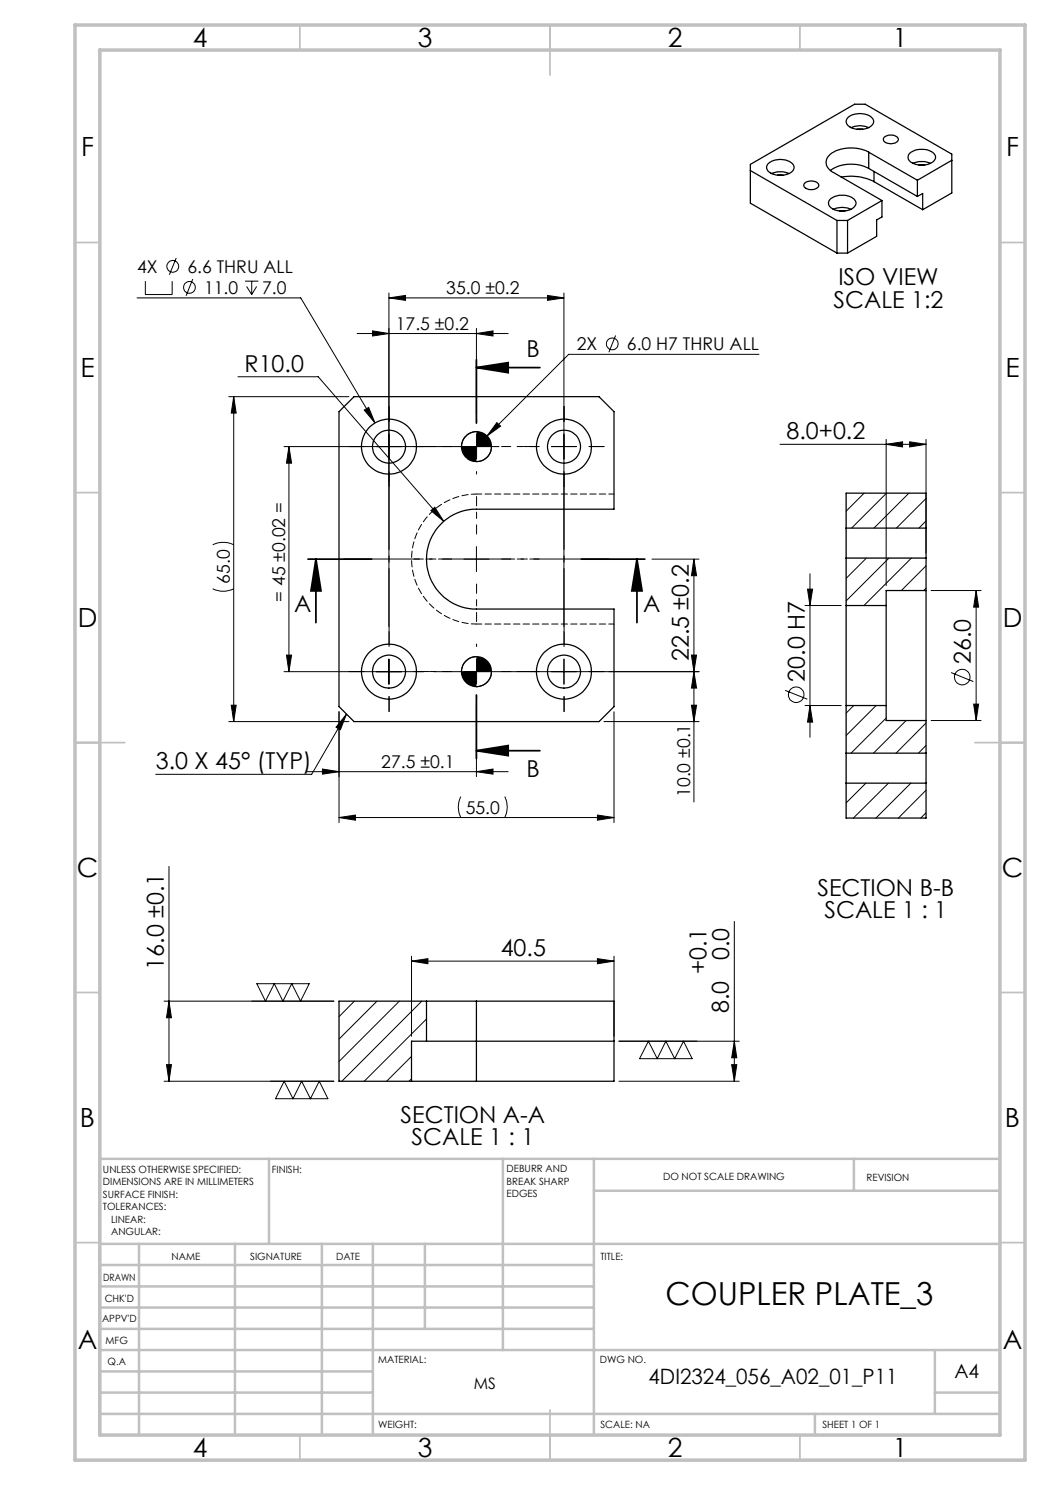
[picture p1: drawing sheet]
<svg xmlns="http://www.w3.org/2000/svg" width="210mm" height="297mm" viewBox="0 0 210 297" stroke-linecap="round" stroke-linejoin="round" font-family="sans-serif">
<g fill="none" stroke="#000" stroke-width=".2">
<path d="M27.4 59.6h32.7l14.9 25M29.1 56.2v2.7h5.3v-2.7M35.2 51.6l-1.3 3.4M38.6 55.8l-1.4 3.4M49 56.2h2.7M49.3 57.3l1 1.6M50.3 56.2v2.7M51.3 57.3l-1 1.6M77.8 59.6l3.3-.5v1zM77.8 58.6v66.7M77.8 59.6h35M109.5 59.1l3.3 .5-3.3 .5z"/>
<path d="M112.8 58.6v66.7M45.8 79.3h24M46.7 79.3l.5 3.3h-1zM46.7 79.3v65M47.6 75.3h16l25.2 29M71.4 66.7h30.2M74.5 66.2l3.3 .5-3.3 .5zM95.3 66.7l3.3-.5v1zM95.3 65.7v17.1M123.1 67.1l-1.3 3.3M151.8 70.9h-38.1l-16.3 16.3M56.8 89.3h43"/>
<path d="M57.8 89.3v45M57.8 89.3l.5 3.3h-1zM72.8 82l.9-.5 1.3 3.1zM95.3 86.3a3.1 3.1 0 0 0-3 3M98.3 89.3a2.95 2.95 0 0 1-3 3M99.4 84.5l.7 .7-2.7 2zM110.3 89.3h5M156 88.9h29.2M172.8 98.6l-3.6 3.6M177.2 88.9l3.3-.5v1zM177.2 87.9v29.2M177.3 98.6l-7 7"/>
<path d="M181.8 98.6l-7 7M181.9 88.4l3.3 .5-3.3 .5zM185.2 87.9v22.7M185.2 99.7l-5.9 5.9M42.5 117.8l.3 .1a4.8 4.8 0 0 0 3.9-.1M42.5 109a4.7 4.7 0 0 1 4.2 0M86.2 102.1l.8-.6 1.8 2.8zM92.8 111.8h5M95.3 109.3v5M130.4 111.8h9.4M138.8 111.8l.5 3.3h-1zM138.8 111.8v48.6"/>
<path d="M161.5 117.8h1l-.5 3.3zM162 114.8v32.7M173.3 111.6l-4.1 4.1M177.8 111.6l-8.6 8.6M182.3 111.6l-9.5 9.5M185.2 104.2l-1.4 1.4M185.2 113.2l-4.9 4.9M185.2 117.6l-.5 .5M186.2 118.1h10M195.2 118.1v26M195.2 118.1l.5 3.3h-1zM56.8 134.3h28"/>
<path d="M57.3 131h1l-.5 3.3zM77.8 131.8v5M86.8 134.3h53M95.3 131.3a3 3 0 0 0-3 3M98.3 134.3a3 3 0 0 1-3 3M112.8 131.8v5M138.3 131h1l-.5 3.3zM138.8 134.3l.5 3.3h-1zM157 138.1l4.5 1.7M161 121.1h7.2M190.2 134.5l4.5 1.8M45.8 144.3h24"/>
<path d="M46.2 141h1l-.5 3.3zM61.5 154.3h40.1M64.5 153.8l3.3 .5-3.3 .5zM67.8 142.3v22.2M69.3 142.8l-1.2 3.1-.9-.5zM69.3 142.8l-7 12.1h-31.1M92.1 159.3a4.7 4.7 0 0 0 0 4.2M95.3 154.3l3.3-.5v1zM95.3 140.8v14.5M101 159.3a4.7 4.7 0 0 1 0 4.2M120.8 144.3h19M122.8 142.3v22.2"/>
<path d="M138.3 141h1l-.5 3.3zM161 141.1h7.2M162 141.1l.5 3.3h-1zM170.7 141.1l-1.5 1.5M173.2 156.6l-4 4M175.2 141.1l-6 6M177.2 143.6l-7 7M177.7 156.6l-7 7M181.2 144.1l-6.5 6.5M182.2 156.6l-7 7M185.2 144.6l-6 6M185.2 149.1l-1.5 1.5"/>
<path d="M185.2 158l-5.5 5.6M186.2 144.1h10M194.7 140.8h1l-.5 3.3zM33.8 173.3v42.9M67.8 163.5h55M67.8 163.5l3.3-.5v1zM119.5 163l3.3 .5-3.3 .5zM185.2 162.6l-1 1M51.4 196.7h10.4l-1.7 3.5-1.8-3.5-1.7 3.5-1.7-3.5-1.8 3.5zM82.3 192.2l3.3-.5v1.1zM82.3 191.2v16.1M82.3 192.2h40.5"/>
<path d="M119.5 191.7l3.3 .5-3.3 .6zM122.8 191.2v16.1M146.9 184.3v31.9M32.8 216.2h34M33.3 212.9h1l-.5 3.3zM33.8 200.2l.5 3.3h-1zM56.8 216.2l1.8 3.5 1.7-3.5 1.8 3.5 1.8-3.5 1.7 3.5h-10.5zM66.8 200.2h-34M70.9 200.2l-3.1 3.1M75.4 200.2l-7.6 7.6M79.9 200.2l-12.1 12.1M82.3 211.3l-5 4.9"/>
<path d="M82.3 215.8l-.5 .4M84.3 200.2l-15.9 16M85.3 203.8l-12.5 12.4M123.8 216.2h24M123.8 208.2h24M129.7 208.2l1.7 3.5 1.8-3.5 1.7 3.5 1.8-3.5 1.7 3.5h-10.5zM146.3 212.9h1.1l-.5 3.3zM146.9 208.2l.5 3.4h-1.1z"/>
<circle cx="34.6" cy="53.3" r="1.18"/>
<circle cx="37.9" cy="57.5" r="1.17"/>
<circle cx="122.4" cy="68.8" r="1.18"/>
<circle cx="159.2" cy="139" r="1.55"/>
<circle cx="192.5" cy="135.4" r="1.56"/>
</g>
<path d="M95.3 73.5l6.3-1v2zM95.3 73.5h12.7M95.3 71.9v12.7M61.6 111.8h12.7M63.2 111.8l1 6.4h-2zM63.2 111.8v12.7M116.3 111.8h12.7M127.4 111.8l1 6.4h-2zM127.4 111.8v12.7M95.3 139v12.7M95.3 150.1l6.3-1v2zM95.3 150.1h12.7" fill="none" stroke="#000" stroke-width=".35"/>
<path d="M68.8 111.8h53" fill="none" stroke="#000" stroke-width=".2" stroke-dasharray="15.2 1.3 1.3 1.3" stroke-dashoffset=".2"/>
<g fill="none" stroke="#000" stroke-width=".2" stroke-dasharray="15.2 1.3 1.3 1.3">
<path d="M72.8 89.3h-3M77.8 84.3v-3M77.8 94.3v3M77.8 89.3v-2.5M77.8 89.3h-2.5M77.8 89.3v2.5M77.8 89.3h2.5M82.8 89.3h3M95.3 89.3v-2.5M95.3 89.3h-2.5M95.3 89.3v2.5M95.3 89.3h2.5"/>
<path d="M95.3 84.3v-.5M95.3 94.3v.5M107.8 89.3h-3M112.8 84.3v-3M112.8 94.3v3M112.8 89.3v-2.5M112.8 89.3h-2.5M112.8 89.3v2.5M112.8 89.3h2.5M117.8 89.3h3M72.8 134.3h-3M77.8 129.3v-3"/>
<path d="M77.8 139.3v3M82.8 134.3h3M95.3 134.3v-2.5M95.3 134.3h-2.5M95.3 134.3v2.5M95.3 134.3h2.5M95.3 129.3v-.5M95.3 139.3v.5M107.8 134.3h-3M112.8 129.3v-3M112.8 139.3v3M112.8 134.3v-2.5"/>
<path d="M112.8 134.3h-2.5M112.8 134.3v2.5M112.8 134.3h2.5M117.8 134.3h3"/>
</g>
<path d="M82.8 89.3h7.5M100.3 89.3h7.5M90.3 111.8h-7.5M95.3 106.8v-7.5M95.3 116.8v7.5M100.3 111.8h7.5M82.8 134.3h7.5M100.3 134.3h7.5" fill="none" stroke="#000" stroke-width=".2" stroke-dasharray="15.2 1.3 1.3 1.3" stroke-dashoffset="13.4"/>
<path d="M77.8 129.3v-35M112.8 129.3v-35" fill="none" stroke="#000" stroke-width=".2" stroke-dasharray="15.2 1.3 1.3 1.3" stroke-dashoffset="-.4"/>
<g fill="none" stroke="#c0c0c0" stroke-width=".35">
<path d="M60 5v5M110 5v10M160 5v5M15 48.5h5M200 48.5h5M15 98.5h5M200 98.5h5M15 148.5h10M195 148.5h10M15 198.5h5M200 198.5h5M15 248.5h5"/>
<path d="M200 248.5h5M60 287v5M110 282v10M160 287v5"/>
</g>
<g fill="none" stroke="#c0c0c0" stroke-width=".5">
<path d="M53.8 231.8v17M100.6 231.8v38.2M118.8 231.8v55.2M118.8 238.2h81.2M170.8 231.8v6.4M200 231.8h-180v55.2M20 248.8h180M20 257.3h98.8M20 253h98.8M27.8 248.8v38.2M47 248.8v38.2M64.4 248.8v38.2"/>
<path d="M74.6 248.8v38.2M85 248.8v17M20 265.8h98.8M20 261.5h98.8M20 278.5h54.6M20 274.3h54.6M20 270h180M187 278.5h13M187 270v12.8M20 282.8h180M163 282.8v4.2"/>
</g>
<path d="M15 5h190v287h-190zM20 10h180v277h-180z" fill="none" stroke="#c0c0c0" stroke-width=".7"/>
<g fill="#000">
<path d="M77.8 59.6l3.3-.5v1zM109.5 59.1l3.3 .5-3.3 .5zM99.4 84.5l-2 2.7 2.7-2zM72.8 82l2.2 2.6-1.3-3.1z"/>
<path d="M46.7 79.3l.5 3.3h-1zM46.2 141h1l-.5 3.3zM138.8 134.3l.5 3.3h-1zM138.3 141h1l-.5 3.3z"/>
<path d="M95.3 73.5l6.3-1v2zM95.3 150.1l6.3-1v2z"/>
<path d="M95.3 66.7l3.3-.5v1zM74.5 66.2l3.3 .5-3.3 .5zM95.3 154.3l3.3-.5v1zM64.5 153.8l3.3 .5-3.3 .5z"/>
<path d="M57.8 89.3l.5 3.3h-1zM57.3 131h1l-.5 3.3z"/>
<path d="M86.2 102.1l2.6 2.2-1.8-2.8zM69.3 142.8l-1.2 3.1-.9-.5zM82.3 192.2l3.3-.5v1.1zM119.5 191.7l3.3 .5-3.3 .6zM177.2 88.9l3.3-.5v1zM181.9 88.4l3.3 .5-3.3 .5z"/>
<path d="M127.4 111.8l1 6.4h-2zM63.2 111.8l1 6.4h-2z"/>
<path d="M92.3 134.3a3.1 3.1 0 0 0 3 3v-3zM95.3 131.3v3h3a2.95 2.95 0 0 0-3-3zM92.3 89.3a3 3 0 0 0 3 3v-3zM95.3 86.3v3h3a3 3 0 0 0-3-3z"/>
<path d="M138.3 131h1l-.5 3.3zM138.8 111.8l.5 3.3h-1z"/>
<path d="M67.8 163.5l3.3-.5v1zM119.5 163l3.3 .5-3.3 .5z"/>
<path d="M33.8 200.2l.5 3.3h-1zM33.3 212.9h1l-.5 3.3zM146.9 208.2l.5 3.4h-1.1zM146.3 212.9h1.1l-.5 3.3zM195.2 118.1l.5 3.3h-1zM194.7 140.8h1l-.5 3.3zM161.5 117.8h1l-.5 3.3zM162 141.1l.5 3.3h-1z"/>
</g>
<g fill="none" stroke="#000" stroke-width=".25">
<path d="M150.1 34.1l17.3 10M153.6 32.8a3.7 3.7 0 0 1 5.1 .3 1.35 1.35 0 0 1-1.1 1.7 3.8 3.8 0 0 1-4.1-.8 1 1 0 0 1 .1-1.2zM154.3 34.7l1.3-.3h1.2l1 .3M155.5 35h1.1M160.9 36.7a1.93 1.93 0 0 1 2.9 .3 1.72 1.72 0 0 1-2.6 .7 .64 .64 0 0 1-.3-1zM166 39.9a3.8 3.8 0 0 1 5 .2 1.23 1.23 0 0 1-.8 1.8 3.9 3.9 0 0 1-4.3-.7 1.05 1.05 0 0 1 .1-1.3zM168.2 35.4a10.2 10.2 0 0 1 6.6 .9M169.5 23.6a3.8 3.8 0 0 1 5.1 .1 1.25 1.25 0 0 1-.9 1.8 3.9 3.9 0 0 1-4.3-.6 1 1 0 0 1 .1-1.3zM170.2 25.5l1.6-.4 1.2 .2 .7 .2M171.4 25.9h1.1M173.7 30.4a7.4 7.4 0 0 0-7.8 .6 2.06 2.06 0 0 0 .8 3.5l9.7 5.6M173.7 33.7a7.5 7.5 0 0 0-7.6 .4"/>
<path d="M173.7 30.4l9.8 5.7M173.7 30.4v3.3M173.7 33.7l9.8 5.6M174.8 36.3l9.7 5.6M174.8 34.3v2M176.8 27.4a1.93 1.93 0 0 1 2.9 .4 1.56 1.56 0 0 1-2.3 .8 .74 .74 0 0 1-.6-.4 .74 .74 0 0 1 0-.8zM182 30.6a3.9 3.9 0 0 1 4.9 .3 1.29 1.29 0 0 1-1.1 1.9 3.7 3.7 0 0 1-4.1-.9 1.12 1.12 0 0 1 .3-1.3zM182.6 32.7l1.3-.4a4.1 4.1 0 0 1 2.2 .4M183.5 39.3l1-.6v3.2M183.5 36.1v3.2M183.8 33h1.1M190.4 32.1l-6.9 4"/>
<path d="M166.7 41.9l1.6-.4 1.1 .1 .8 .3M167.4 44.1h2.1M167.4 50.6h2.1M167.4 44.1v6.5M167.9 42.2h1.1M169.5 44.1v6.5M176.4 40.1l-6.9 4M176.4 40.1v3.3l-1.1 .6v3.3l-5.8 3.3M184.5 41.9l5.9-3.3v-7.8l-17.4-10h-2.1l-20.8 12.1v7.7l17.3 10M67.8 82.3l3-3h49l3 3v19.5h-27.5a10 10 0 0 0-10 10 10 10 0 0 0 10 10h27.5v19.5l-3 3h-49l-3-3zM169.2 105.6v6M169.2 105.6v-7h16v7"/>
<path d="M169.2 111.6v9.5M169.2 111.6h16M169.2 105.6h16M185.2 105.6v6M185.2 118.1v26M185.2 111.6v6.5M185.2 118.1h-8v3M169.2 121.1v20M169.2 121.1h8M177.2 121.1v20M169.2 150.6v6M169.2 156.6v7h16v-7"/>
<path d="M169.2 150.6h16M169.2 141.1v9.5M169.2 141.1h8M169.2 156.6h16M177.2 141.1v3h8M185.2 150.6v6M185.2 144.1v6.5M82.3 216.2h13M85.3 200.2h10M85.3 208.2h37.5M85.3 200.2h-17.5v16h14.5M85.3 200.2v8"/>
<path d="M85.3 208.2h-3v8M95.3 200.2h27.5v16h-27.5M95.3 200.2v16"/>
<circle cx="77.8" cy="89.3" r="5.5"/>
<circle cx="77.8" cy="89.3" r="3.3"/>
<circle cx="95.3" cy="89.3" r="3"/>
<circle cx="112.8" cy="89.3" r="5.5"/>
<circle cx="112.8" cy="89.3" r="3.3"/>
<circle cx="77.8" cy="134.3" r="5.5"/>
<circle cx="77.8" cy="134.3" r="3.3"/>
<circle cx="95.3" cy="134.3" r="3"/>
<circle cx="112.8" cy="134.3" r="5.5"/>
<circle cx="112.8" cy="134.3" r="3.3"/>
</g>
<path d="M95.3 98.8h27.5M95.3 124.8a13 13 0 0 1-13-13 13 13 0 0 1 13-13M122.8 124.8h-27.5" fill="none" stroke="#000" stroke-width=".2" stroke-dasharray="1.3 .6" stroke-dashoffset=".2"/>
<text font-size="6.3" x="133.1" y="260.9">COUPLER PLATE_3</text>
<g font-size="5.3">
<text x="38.5" y="9.5">4</text>
<text x="83.5" y="9.5">3</text>
<text x="133.6" y="9.5">2</text>
<text x="178.6" y="9.5">1</text>
<text x="16.2" y="31.3">F</text>
<text x="201.2" y="31.3">F</text>
<text x="16.1" y="75.5">E</text>
<text x="201.1" y="75.5">E</text>
<text x="15.5" y="125.5">D</text>
<text x="200.5" y="125.5">D</text>
<text x="15.4" y="175.5">C</text>
<text x="200.4" y="175.5">C</text>
<text x="16" y="225.5">B</text>
<text x="201" y="225.5">B</text>
<text x="15.5" y="269.8">A</text>
<text x="200.5" y="269.8">A</text>
<text x="38.5" y="291.5">4</text>
<text x="83.5" y="291.5">3</text>
<text x="133.6" y="291.5">2</text>
<text x="178.6" y="291.5">1</text>
</g>
<g font-size="4.7">
<text x="167.7" y="57">ISO VIEW</text>
<text x="166.7" y="61.6">SCALE 1:2</text>
<text x="105.3" y="71.4">B</text>
<text x="48.9" y="74.3">R10.0</text>
<text x="157.3" y="87.8">8.0+0.2</text>
<text x="58.8" y="122.4">A</text>
<text x="128.7" y="122.4">A</text>
<text x="137.8" y="132.2" transform="rotate(-90 137.8 132.2)">22.5 ±0.2</text>
<text x="161" y="136.4" transform="rotate(-90 161 136.4)">20.0 H7</text>
<text x="194.2" y="132.8" transform="rotate(-90 194.2 132.8)">26.0</text>
<text x="31.2" y="153.8">3.0 X 45° (TYP)</text>
<text x="105.3" y="155.5">B</text>
<text x="163.5" y="179.1">SECTION B-B</text>
<text x="164.9" y="183.6">SCALE 1 : 1</text>
<text x="100.1" y="191.2">40.5</text>
<text x="32.8" y="193.9" transform="rotate(-90 32.8 193.9)">16.0 ±0.1</text>
<text x="141.3" y="194.9" transform="rotate(-90 141.3 194.9)">+0.1</text>
<text x="145.9" y="192" transform="rotate(-90 145.9 192)">0.0</text>
<text x="145.8" y="202.6" transform="rotate(-90 145.8 202.6)">8.0</text>
<text x="80.1" y="224.5">SECTION A-A</text>
<text x="82.3" y="229.1">SCALE 1 : 1</text>
</g>
<text font-size="4.2" x="129.7" y="276.8">4DI2324_056_A02_01_P11</text>
<text font-size="3.9" x="190.9" y="275.5">A4</text>
<g font-size="3.5">
<text x="27.4" y="54.6">4X</text>
<text x="37.5" y="54.6">6.6 THRU ALL</text>
<text x="40.8" y="58.8">11.0</text>
<text x="52.4" y="58.8">7.0</text>
<text x="89.3" y="58.8">35.0 ±0.2</text>
<text x="79.2" y="65.9">17.5 ±0.2</text>
<text x="115.3" y="70.1">2X</text>
<text x="125.4" y="70.1">6.0 H7 THRU ALL</text>
<text x="46" y="116.8" transform="rotate(-90 46 116.8)">65.0</text>
<text x="57" y="120.3" transform="rotate(-90 57 120.3)">= 45 ±0.02 =</text>
<text x="76.3" y="153.5">27.5 ±0.1</text>
<text x="138" y="159.4" transform="rotate(-90 138 159.4)">10.0 ±0.1</text>
<text x="93.2" y="162.7">55.0</text>
</g>
<text font-size="3.2" x="94.8" y="277.9">MS</text>
<g font-size="2">
<text x="20.6" y="234.6">UNLESS OTHERWISE SPECIFIED:</text>
<text x="20.6" y="237.1">DIMENSIONS ARE IN MILLIMETERS</text>
<text x="20.6" y="239.6">SURFACE FINISH:</text>
<text x="54.4" y="234.6">FINISH:</text>
<text x="101.3" y="234.5">DEBURR AND</text>
<text x="101.3" y="237">BREAK SHARP</text>
<text x="101.3" y="239.5">EDGES</text>
<text x="132.6" y="236">DO NOT SCALE DRAWING</text>
<text x="173.3" y="236.2">REVISION</text>
<text x="20.6" y="242.1">TOLERANCES:</text>
<text x="22.2" y="244.6">LINEAR:</text>
<text x="22.2" y="247.1">ANGULAR:</text>
<text x="34.3" y="252">NAME</text>
<text x="50" y="251.9">SIGNATURE</text>
<text x="67.2" y="251.9">DATE</text>
<text x="120.1" y="251.9">TITLE:</text>
<text x="20.6" y="256.1">DRAWN</text>
<text x="20.9" y="260.3">CHK'D</text>
<text x="20.4" y="264.4">APPV'D</text>
<text x="21.1" y="268.8">MFG</text>
<text x="21.5" y="273">Q.A</text>
<text x="75.6" y="272.5">MATERIAL:</text>
<text x="120" y="272.5">DWG NO.</text>
<text x="75.6" y="285.5">WEIGHT:</text>
<text x="120.1" y="285.6">SCALE: NA</text>
<text x="164.5" y="285.6">SHEET 1 OF 1</text>
</g>
</svg>
